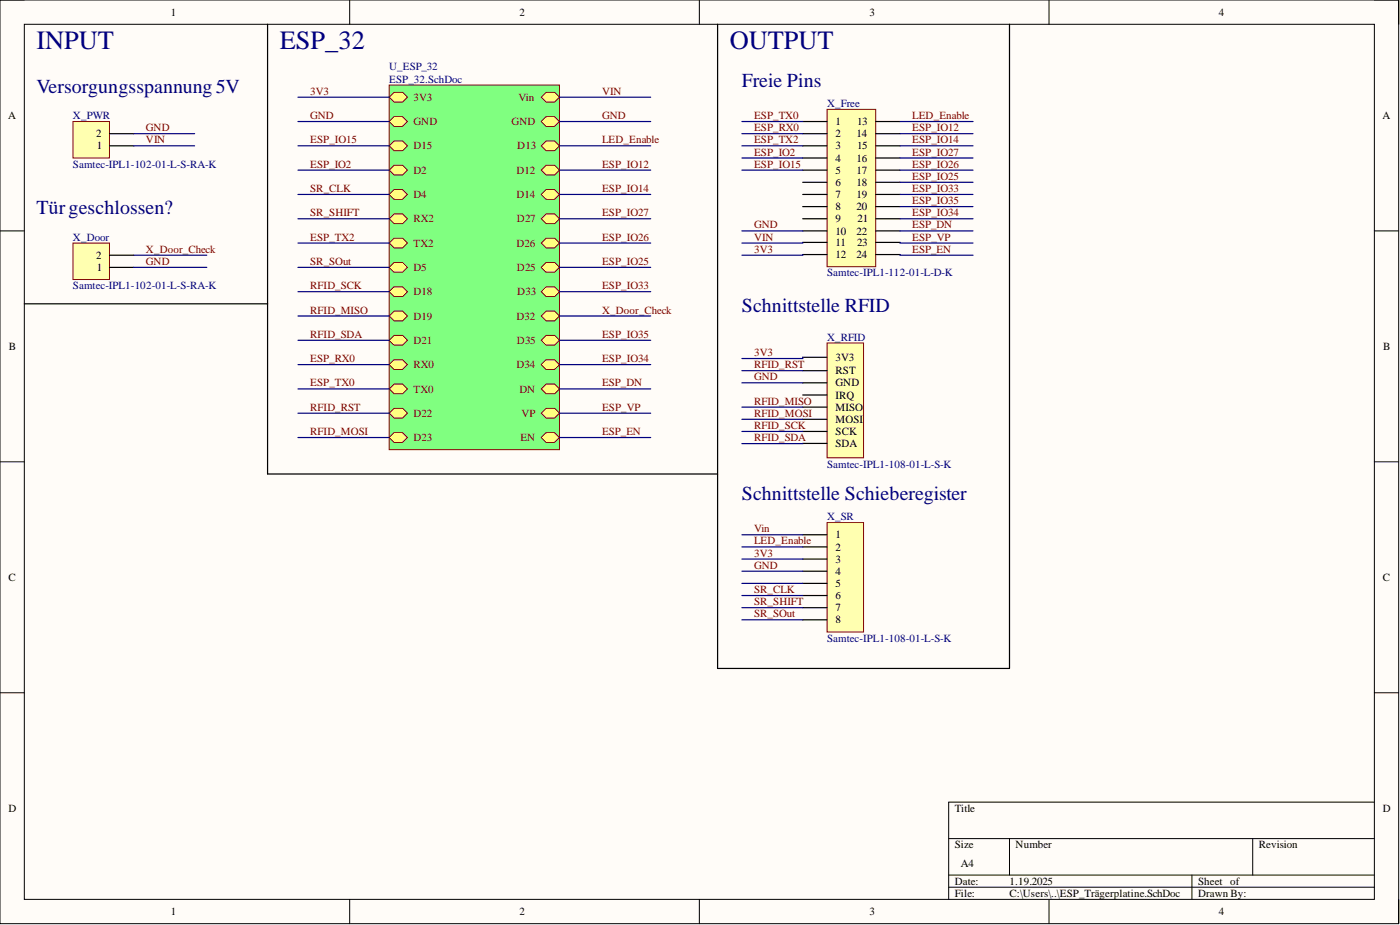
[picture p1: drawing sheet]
<svg xmlns="http://www.w3.org/2000/svg" width="292mm" height="193mm" viewBox="0 0 292 193" stroke-linecap="round" stroke-linejoin="round" font-family="sans-serif">
<path d="M0 0h291.8v192.7h-291.8z" fill-rule="evenodd" fill="#fffcf8"/>
<path d="M0 0h291.8v192.7h-291.8z" fill="none" stroke="#000" stroke-width=".21"/>
<path d="M5.1 5.1h281.7v182.5h-281.7z" fill-rule="evenodd" fill="#fffcf8"/>
<g fill="none" stroke="#000" stroke-width=".21">
<path d="M0 0h5.1M73 0v5.1M145.9 0v5.1M218.9 0v5.1M286.8 0h5v5.1M5.1 5.1h281.7v182.5h-281.7zM0 48.2h5.1M286.8 48.2h5M0 96.3h5.1M286.8 96.3h5M0 144.5h5.1M286.8 144.5h5"/>
<path d="M197.9 174.9h88.9M210.6 174.9v7.7M261.4 174.9v7.7M286.8 167.3h-88.9v20.3M73 187.6v5.1M145.9 187.6v5.1M197.9 182.6h88.9M197.9 185.1h88.9M218.9 187.6v5.1M248.7 182.6v5M291.8 187.6v5.1"/>
</g>
<path d="M81.2 17.7h35.5v76.1h-35.5z" fill-rule="evenodd" fill="#80ff80"/>
<path d="M81.2 17.7h35.5v76.1h-35.5z" fill="none" stroke="#800000" stroke-width=".21"/>
<path d="M81.2 20.3l1-1h1.8l1 1-1 1h-1.8z" fill-rule="evenodd" fill="#ffff80"/>
<path d="M81.2 20.3l1-1h1.8l1 1-1 1h-1.8z" fill="none" stroke="#800000" stroke-width=".21"/>
<path d="M81.2 25.4l1-1.1h1.8l1 1.1-1 1h-1.8z" fill-rule="evenodd" fill="#ffff80"/>
<path d="M81.2 25.4l1-1.1h1.8l1 1.1-1 1h-1.8z" fill="none" stroke="#800000" stroke-width=".21"/>
<path d="M81.2 30.4l1-1h1.8l1 1-1 1h-1.8z" fill-rule="evenodd" fill="#ffff80"/>
<path d="M81.2 30.4l1-1h1.8l1 1-1 1h-1.8z" fill="none" stroke="#800000" stroke-width=".21"/>
<path d="M81.2 35.5l1-1h1.8l1 1-1 1h-1.8z" fill-rule="evenodd" fill="#ffff80"/>
<path d="M81.2 35.5l1-1h1.8l1 1-1 1h-1.8z" fill="none" stroke="#800000" stroke-width=".21"/>
<path d="M81.2 40.6l1-1h1.8l1 1-1 1h-1.8z" fill-rule="evenodd" fill="#ffff80"/>
<path d="M81.2 40.6l1-1h1.8l1 1-1 1h-1.8z" fill="none" stroke="#800000" stroke-width=".21"/>
<path d="M81.2 45.6l1-1h1.8l1 1-1 1.1h-1.8z" fill-rule="evenodd" fill="#ffff80"/>
<path d="M81.2 45.6l1-1h1.8l1 1-1 1.1h-1.8z" fill="none" stroke="#800000" stroke-width=".21"/>
<path d="M81.2 50.7l1-1h1.8l1 1-1 1h-1.8z" fill-rule="evenodd" fill="#ffff80"/>
<path d="M81.2 50.7l1-1h1.8l1 1-1 1h-1.8z" fill="none" stroke="#800000" stroke-width=".21"/>
<path d="M81.2 55.8l1-1h1.8l1 1-1 1h-1.8z" fill-rule="evenodd" fill="#ffff80"/>
<path d="M81.2 55.8l1-1h1.8l1 1-1 1h-1.8z" fill="none" stroke="#800000" stroke-width=".21"/>
<path d="M81.2 60.8l1-1h1.8l1 1-1 1.1h-1.8z" fill-rule="evenodd" fill="#ffff80"/>
<path d="M81.2 60.8l1-1h1.8l1 1-1 1.1h-1.8z" fill="none" stroke="#800000" stroke-width=".21"/>
<path d="M81.2 65.9l1-1h1.8l1 1-1 1h-1.8z" fill-rule="evenodd" fill="#ffff80"/>
<path d="M81.2 65.9l1-1h1.8l1 1-1 1h-1.8z" fill="none" stroke="#800000" stroke-width=".21"/>
<path d="M81.2 71l1-1h1.8l1 1-1 1h-1.8z" fill-rule="evenodd" fill="#ffff80"/>
<path d="M81.2 71l1-1h1.8l1 1-1 1h-1.8z" fill="none" stroke="#800000" stroke-width=".21"/>
<path d="M81.2 76.1l1-1.1h1.8l1 1.1-1 1h-1.8z" fill-rule="evenodd" fill="#ffff80"/>
<path d="M81.2 76.1l1-1.1h1.8l1 1.1-1 1h-1.8z" fill="none" stroke="#800000" stroke-width=".21"/>
<path d="M81.2 81.1l1-1h1.8l1 1-1 1h-1.8z" fill-rule="evenodd" fill="#ffff80"/>
<path d="M81.2 81.1l1-1h1.8l1 1-1 1h-1.8z" fill="none" stroke="#800000" stroke-width=".21"/>
<path d="M81.2 86.2l1-1h1.8l1 1-1 1h-1.8z" fill-rule="evenodd" fill="#ffff80"/>
<path d="M81.2 86.2l1-1h1.8l1 1-1 1h-1.8z" fill="none" stroke="#800000" stroke-width=".21"/>
<path d="M81.2 91.3l1-1h1.8l1 1-1 1h-1.8z" fill-rule="evenodd" fill="#ffff80"/>
<path d="M81.2 91.3l1-1h1.8l1 1-1 1h-1.8z" fill="none" stroke="#800000" stroke-width=".21"/>
<path d="M112.9 20.3l1-1h1.8l1 1-1 1h-1.8z" fill-rule="evenodd" fill="#ffff80"/>
<path d="M112.9 20.3l1-1h1.8l1 1-1 1h-1.8z" fill="none" stroke="#800000" stroke-width=".21"/>
<path d="M112.9 25.4l1-1.1h1.8l1 1.1-1 1h-1.8z" fill-rule="evenodd" fill="#ffff80"/>
<path d="M112.9 25.4l1-1.1h1.8l1 1.1-1 1h-1.8z" fill="none" stroke="#800000" stroke-width=".21"/>
<path d="M112.9 30.4l1-1h1.8l1 1-1 1h-1.8z" fill-rule="evenodd" fill="#ffff80"/>
<path d="M112.9 30.4l1-1h1.8l1 1-1 1h-1.8z" fill="none" stroke="#800000" stroke-width=".21"/>
<path d="M112.9 35.5l1-1h1.8l1 1-1 1h-1.8z" fill-rule="evenodd" fill="#ffff80"/>
<path d="M112.9 35.5l1-1h1.8l1 1-1 1h-1.8z" fill="none" stroke="#800000" stroke-width=".21"/>
<path d="M112.9 40.6l1-1h1.8l1 1-1 1h-1.8z" fill-rule="evenodd" fill="#ffff80"/>
<path d="M112.9 40.6l1-1h1.8l1 1-1 1h-1.8z" fill="none" stroke="#800000" stroke-width=".21"/>
<path d="M112.9 45.6l1-1h1.8l1 1-1 1.1h-1.8z" fill-rule="evenodd" fill="#ffff80"/>
<path d="M112.9 45.6l1-1h1.8l1 1-1 1.1h-1.8z" fill="none" stroke="#800000" stroke-width=".21"/>
<path d="M112.9 50.7l1-1h1.8l1 1-1 1h-1.8z" fill-rule="evenodd" fill="#ffff80"/>
<path d="M112.9 50.7l1-1h1.8l1 1-1 1h-1.8z" fill="none" stroke="#800000" stroke-width=".21"/>
<path d="M112.9 55.8l1-1h1.8l1 1-1 1h-1.8z" fill-rule="evenodd" fill="#ffff80"/>
<path d="M112.9 55.8l1-1h1.8l1 1-1 1h-1.8z" fill="none" stroke="#800000" stroke-width=".21"/>
<path d="M112.9 60.8l1-1h1.8l1 1-1 1.1h-1.8z" fill-rule="evenodd" fill="#ffff80"/>
<path d="M112.9 60.8l1-1h1.8l1 1-1 1.1h-1.8z" fill="none" stroke="#800000" stroke-width=".21"/>
<path d="M112.9 65.9l1-1h1.8l1 1-1 1h-1.8z" fill-rule="evenodd" fill="#ffff80"/>
<path d="M112.9 65.9l1-1h1.8l1 1-1 1h-1.8z" fill="none" stroke="#800000" stroke-width=".21"/>
<path d="M112.9 71l1-1h1.8l1 1-1 1h-1.8z" fill-rule="evenodd" fill="#ffff80"/>
<path d="M112.9 71l1-1h1.8l1 1-1 1h-1.8z" fill="none" stroke="#800000" stroke-width=".21"/>
<path d="M112.9 76.1l1-1.1h1.8l1 1.1-1 1h-1.8z" fill-rule="evenodd" fill="#ffff80"/>
<path d="M112.9 76.1l1-1.1h1.8l1 1.1-1 1h-1.8z" fill="none" stroke="#800000" stroke-width=".21"/>
<path d="M112.9 81.1l1-1h1.8l1 1-1 1h-1.8z" fill-rule="evenodd" fill="#ffff80"/>
<path d="M112.9 81.1l1-1h1.8l1 1-1 1h-1.8z" fill="none" stroke="#800000" stroke-width=".21"/>
<path d="M112.9 86.2l1-1h1.8l1 1-1 1h-1.8z" fill-rule="evenodd" fill="#ffff80"/>
<path d="M112.9 86.2l1-1h1.8l1 1-1 1h-1.8z" fill="none" stroke="#800000" stroke-width=".21"/>
<path d="M112.9 91.3l1-1h1.8l1 1-1 1h-1.8z" fill-rule="evenodd" fill="#ffff80"/>
<path d="M112.9 91.3l1-1h1.8l1 1-1 1h-1.8z" fill="none" stroke="#800000" stroke-width=".21"/>
<path d="M172.6 71.5h7.6v24h-7.6z" fill-rule="evenodd" fill="#ffffb0"/>
<path d="M172.6 71.5h7.6v24h-7.6z" fill="none" stroke="#800000" stroke-width=".21"/>
<path d="M167.5 77.3h5.1M167.5 79.9h5.1M167.5 74.5h5.1M167.5 82.4h5.1M167.5 84.9h5.1M167.5 87.5h5.1M167.5 90h5.1M167.5 92.5h5.1" fill="none" stroke="#000" stroke-width=".25"/>
<path d="M172.6 109h7.6v22.8h-7.6z" fill-rule="evenodd" fill="#ffffb0"/>
<path d="M172.6 109h7.6v22.8h-7.6z" fill="none" stroke="#800000" stroke-width=".21"/>
<path d="M167.5 111.6h5.1M167.5 114.1h5.1M167.5 116.6h5.1M167.5 119.2h5.1M167.5 121.7h5.1M167.5 124.2h5.1M167.5 126.8h5.1M167.5 129.3h5.1" fill="none" stroke="#000" stroke-width=".25"/>
<path d="M172.6 22.8h10.1v32.8h-10.1z" fill-rule="evenodd" fill="#ffffb0"/>
<path d="M172.6 22.8h10.1v32.8h-10.1z" fill="none" stroke="#800000" stroke-width=".21"/>
<g fill="none" stroke="#000" stroke-width=".25">
<path d="M55.8 5.1v93.8h93.9M149.7 5.1v134.3h60.9v-134.3M167.5 25.4h5.1M167.5 27.9h5.1M167.5 30.4h5.1M167.5 33h5.1M167.5 35.5h5.1M167.5 38h5.1M182.7 25.4h5.1M182.7 27.9h5.1M182.7 30.4h5.1M182.7 33h5.1"/>
<path d="M182.7 35.5h5.1M182.7 38h5.1M167.5 40.6h5.1M167.5 43.1h5.1M167.5 45.6h5.1M167.5 48.2h5.1M167.5 50.6h5.1M167.5 53.1h5.1M182.7 40.6h5.1M182.7 43.1h5.1M182.7 45.6h5.1M182.7 48.2h5.1"/>
<path d="M182.7 50.6h5.1M182.7 53.1h5.1M5.1 63.4h50.7"/>
</g>
<path d="M15.2 50.7h7.6v7.6h-7.6z" fill-rule="evenodd" fill="#ffffb0"/>
<path d="M15.2 50.7h7.6v7.6h-7.6z" fill="none" stroke="#800000" stroke-width=".21"/>
<path d="M22.8 55.8h5.1M22.8 53.2h5.1" fill="none" stroke="#000" stroke-width=".25"/>
<path d="M15.2 25.4h7.6v7.6h-7.6z" fill-rule="evenodd" fill="#ffffb0"/>
<path d="M15.2 25.4h7.6v7.6h-7.6z" fill="none" stroke="#800000" stroke-width=".21"/>
<path d="M22.8 30.4h5.1M22.8 27.9h5.1" fill="none" stroke="#000" stroke-width=".25"/>
<g fill="none" stroke="#000080" stroke-width=".25">
<path d="M27.9 30.4h12.7M27.9 27.9h12.7M62.2 20.3h19M62.2 25.4h19M62.2 35.5h19M62.2 30.4h19M116.7 20.3h19.1M116.7 25.4h19.1M116.7 35.5h19.1M116.7 30.4h19.1M154.8 25.4h12.7M154.8 35.5h12.7"/>
<path d="M154.8 30.4h12.7M154.8 27.9h12.7M154.8 33h12.7M187.8 25.4h15.2M187.8 35.5h15.2M187.8 30.4h15.2M187.8 27.9h15.2M187.8 33h15.2M187.8 38h15.2M27.9 55.8h15.2M27.9 53.2h15.2M62.2 50.7h19"/>
<path d="M62.2 40.6h19M62.2 55.8h19M62.2 45.6h19M116.7 50.7h19.1M116.7 40.6h19.1M116.7 55.8h19.1M116.7 45.6h19.1M154.8 48.2h12.7M167.5 50.6v.1h-12.7M167.5 53.1v.1h-12.7M187.8 50.6v.1h15.2M187.8 53.1v.1h15.2"/>
<path d="M187.8 40.6h15.2M187.8 45.6h15.2M187.8 48.2h15.2M187.8 43.1h15.2M62.2 71h19M62.2 76.1h19M62.2 60.8h19M62.2 65.9h19M116.7 71h19.1M116.7 76.1h19.1M116.7 60.8h19.1M116.7 65.9h19.1"/>
<path d="M154.8 77.3h12.7M154.8 79.9h12.7M167.5 74.5v.3h-12.7M62.2 91.3h19M62.2 86.2h19M62.2 81.1h19M116.7 91.3h19.1M116.7 86.2h19.1M116.7 81.1h19.1M154.8 90h12.7M154.8 84.9h12.7M154.8 87.5h12.7"/>
<path d="M167.5 92.5h-12.7M154.8 116.6h12.7M154.8 114.1h12.7M154.8 111.6h12.7M154.8 119.2h12.7M154.8 126.8h12.7M154.8 129.3h12.7M154.8 121.7h12.7M154.8 124.2h12.7"/>
</g>
<g font-size="5.5" fill="#000080">
<text x="7.6" y="10.2">INPUT</text>
<text x="58.4" y="10.2">ESP_32</text>
<text x="152.3" y="10.2">OUTPUT</text>
</g>
<g font-size="4.1" fill="#000080">
<text x="7.6" y="19.4">Versorgungsspannung 5V</text>
<text x="154.8" y="18.1">Freie Pins</text>
<text x="7.6" y="44.7">Türgeschlossen?</text>
<text x="154.8" y="65">Schnittstelle RFID</text>
<text x="154.8" y="104.3">Schnittstelle Schieberegister</text>
</g>
<g font-size="2.3">
<text x="35.6" y="3.3">1</text>
<text x="108.4" y="3.3">2</text>
<text x="181.4" y="3.3">3</text>
<text x="254.3" y="3.3">4</text>
<text x="1.7" y="24.8">A</text>
<text x="20" y="28.6">2</text>
<text x="174.3" y="26.1">1</text>
<text x="174.3" y="28.6">2</text>
<text x="178.7" y="28.6">14</text>
<text x="178.8" y="26.1">13</text>
<text x="288.4" y="24.8">A</text>
<text x="20.2" y="31.2">1</text>
<text x="174.3" y="31.2">3</text>
<text x="174.3" y="33.7">4</text>
<text x="178.7" y="33.7">16</text>
<text x="178.8" y="31.2">15</text>
<text x="174.3" y="36.3">5</text>
<text x="174.3" y="38.8">6</text>
<text x="174.3" y="41.3">7</text>
<text x="178.7" y="36.3">17</text>
<text x="178.7" y="38.8">18</text>
<text x="178.7" y="41.3">19</text>
<text x="174.3" y="43.9">8</text>
<text x="174.3" y="46.4">9</text>
<text x="178.7" y="43.9">20</text>
<text x="178.9" y="46.4">21</text>
<text x="174.3" y="48.9">10</text>
<text x="174.3" y="51.3">11</text>
<text x="174.3" y="53.8">12</text>
<text x="178.7" y="48.9">22</text>
<text x="178.7" y="53.8">24</text>
<text x="178.8" y="51.3">23</text>
<text x="20" y="54">2</text>
<text x="20.2" y="56.5">1</text>
<text x="1.9" y="73">B</text>
<text x="174.3" y="75.3">3V3</text>
<text x="288.6" y="73">B</text>
<text x="174.3" y="78.1">RST</text>
<text x="174.3" y="80.6">GND</text>
<text x="174.3" y="83.2">IRQ</text>
<text x="174.3" y="85.7">MISO</text>
<text x="174.3" y="88.2">MOSI</text>
<text x="174.3" y="90.8">SCK</text>
<text x="174.3" y="93.3">SDA</text>
<text x="174.3" y="112.3">1</text>
<text x="174.3" y="114.9">2</text>
<text x="174.3" y="117.4">3</text>
<text x="174.3" y="119.9">4</text>
<text x="1.8" y="121.2">C</text>
<text x="174.3" y="122.5">5</text>
<text x="174.3" y="125">6</text>
<text x="288.5" y="121.2">C</text>
<text x="174.3" y="127.5">7</text>
<text x="174.3" y="130.1">8</text>
<text x="1.8" y="169.4">D</text>
<text x="199.2" y="169.4">Title</text>
<text x="288.5" y="169.4">D</text>
<text x="199.2" y="177">Size</text>
<text x="211.9" y="177">Number</text>
<text x="262.6" y="177">Revision</text>
<text x="199.2" y="184.6">Date:</text>
<text x="200.5" y="180.8">A4</text>
<text x="210.6" y="184.6">1.19.2025</text>
<text x="250" y="184.6">Sheet of</text>
<text x="35.6" y="190.9">1</text>
<text x="108.4" y="190.9">2</text>
<text x="181.4" y="190.9">3</text>
<text x="199.2" y="187.1">File:</text>
<text x="210.6" y="187.1">C:\Users\..\ESP_Trägerplatine.SchDoc</text>
<text x="250" y="187.1">Drawn By:</text>
<text x="254.3" y="190.9">4</text>
</g>
<g font-size="2.3" fill="#000080">
<text x="81.2" y="14.7">U_ESP_32</text>
<text x="81.2" y="17.2">ESP_32.SchDoc</text>
<text x="172.6" y="22.3">X_Free</text>
<text x="15.2" y="24.8">X_PWR</text>
<text x="15.2" y="35">Samtec-IPL1-102-01-L-S-RA-K</text>
<text x="15.2" y="50.2">X_Door</text>
<text x="172.6" y="57.6">Samtec-IPL1-112-01-L-D-K</text>
<text x="15.2" y="60.3">Samtec-IPL1-102-01-L-S-RA-K</text>
<text x="172.6" y="71.1">X_RFID</text>
<text x="172.6" y="97.5">Samtec-IPL1-108-01-L-S-K</text>
<text x="172.6" y="108.5">X_SR</text>
<text x="172.6" y="133.9">Samtec-IPL1-108-01-L-S-K</text>
</g>
<g font-size="2.3" fill="#800000">
<text x="64.7" y="19.8">3V3</text>
<text x="86.3" y="21">3V3</text>
<text x="108.2" y="21">Vin</text>
<text x="125.6" y="19.8">VIN</text>
<text x="30.5" y="29.9">VIN</text>
<text x="30.5" y="27.4">GND</text>
<text x="64.7" y="29.9">ESP_IO15</text>
<text x="64.7" y="24.8">GND</text>
<text x="86.3" y="26.1">GND</text>
<text x="106.7" y="26.1">GND</text>
<text x="125.6" y="24.8">GND</text>
<text x="125.6" y="29.9">LED_Enable</text>
<text x="157.3" y="24.8">ESP_TX0</text>
<text x="157.3" y="27.4">ESP_RX0</text>
<text x="157.3" y="29.9">ESP_TX2</text>
<text x="190.3" y="24.8">LED_Enable</text>
<text x="190.3" y="27.4">ESP_IO12</text>
<text x="190.3" y="29.9">ESP_IO14</text>
<text x="64.7" y="35">ESP_IO2</text>
<text x="86.3" y="31.2">D15</text>
<text x="107.9" y="31.2">D13</text>
<text x="125.6" y="35">ESP_IO12</text>
<text x="157.3" y="32.5">ESP_IO2</text>
<text x="157.3" y="35">ESP_IO15</text>
<text x="190.3" y="32.5">ESP_IO27</text>
<text x="190.3" y="35">ESP_IO26</text>
<text x="64.7" y="40.1">SR_CLK</text>
<text x="86.3" y="36.3">D2</text>
<text x="86.3" y="41.3">D4</text>
<text x="107.8" y="36.3">D12</text>
<text x="107.8" y="41.3">D14</text>
<text x="125.6" y="40.1">ESP_IO14</text>
<text x="190.3" y="37.5">ESP_IO25</text>
<text x="190.3" y="40.1">ESP_IO33</text>
<text x="64.7" y="45.1">SR_SHIFT</text>
<text x="86.3" y="46.4">RX2</text>
<text x="107.8" y="46.4">D27</text>
<text x="125.6" y="45.1">ESP_IO27</text>
<text x="157.3" y="47.7">GND</text>
<text x="190.3" y="42.6">ESP_IO35</text>
<text x="190.3" y="45.1">ESP_IO34</text>
<text x="190.3" y="47.7">ESP_DN</text>
<text x="30.5" y="52.7">X_Door_Check</text>
<text x="64.7" y="50.2">ESP_TX2</text>
<text x="86.3" y="51.5">TX2</text>
<text x="107.8" y="51.5">D26</text>
<text x="125.6" y="50.2">ESP_IO26</text>
<text x="157.3" y="52.7">3V3</text>
<text x="157.3" y="50.2">VIN</text>
<text x="190.3" y="50.2">ESP_VP</text>
<text x="190.3" y="52.7">ESP_EN</text>
<text x="30.5" y="55.3">GND</text>
<text x="64.7" y="55.3">SR_SOut</text>
<text x="86.3" y="56.5">D5</text>
<text x="107.8" y="56.5">D25</text>
<text x="125.6" y="55.3">ESP_IO25</text>
<text x="64.7" y="60.3">RFID_SCK</text>
<text x="64.7" y="65.4">RFID_MISO</text>
<text x="86.3" y="61.6">D18</text>
<text x="107.9" y="61.6">D33</text>
<text x="125.6" y="60.3">ESP_IO33</text>
<text x="125.6" y="65.4">X_Door_Check</text>
<text x="64.7" y="70.5">RFID_SDA</text>
<text x="86.3" y="66.7">D19</text>
<text x="86.3" y="71.8">D21</text>
<text x="107.8" y="66.7">D32</text>
<text x="107.8" y="71.8">D35</text>
<text x="125.6" y="70.5">ESP_IO35</text>
<text x="64.7" y="75.6">ESP_RX0</text>
<text x="86.3" y="76.8">RX0</text>
<text x="107.8" y="76.8">D34</text>
<text x="125.6" y="75.6">ESP_IO34</text>
<text x="157.3" y="76.8">RFID_RST</text>
<text x="157.3" y="74.3">3V3</text>
<text x="64.7" y="80.6">ESP_TX0</text>
<text x="86.3" y="81.9">TX0</text>
<text x="108.4" y="81.9">DN</text>
<text x="125.6" y="80.6">ESP_DN</text>
<text x="157.3" y="79.4">GND</text>
<text x="64.7" y="85.7">RFID_RST</text>
<text x="86.3" y="87">D22</text>
<text x="108.8" y="87">VP</text>
<text x="125.6" y="85.7">ESP_VP</text>
<text x="157.3" y="89.5">RFID_SCK</text>
<text x="157.3" y="87">RFID_MOSI</text>
<text x="157.3" y="84.4">RFID_MISO</text>
<text x="64.7" y="90.8">RFID_MOSI</text>
<text x="86.3" y="92">D23</text>
<text x="108.6" y="92">EN</text>
<text x="125.6" y="90.8">ESP_EN</text>
<text x="157.3" y="92">RFID_SDA</text>
<text x="157.3" y="113.6">LED_Enable</text>
<text x="157.3" y="111.1">Vin</text>
<text x="157.3" y="116.1">3V3</text>
<text x="157.3" y="118.7">GND</text>
<text x="157.3" y="123.7">SR_CLK</text>
<text x="157.3" y="128.8">SR_SOut</text>
<text x="157.3" y="126.3">SR_SHIFT</text>
</g>
</svg>
